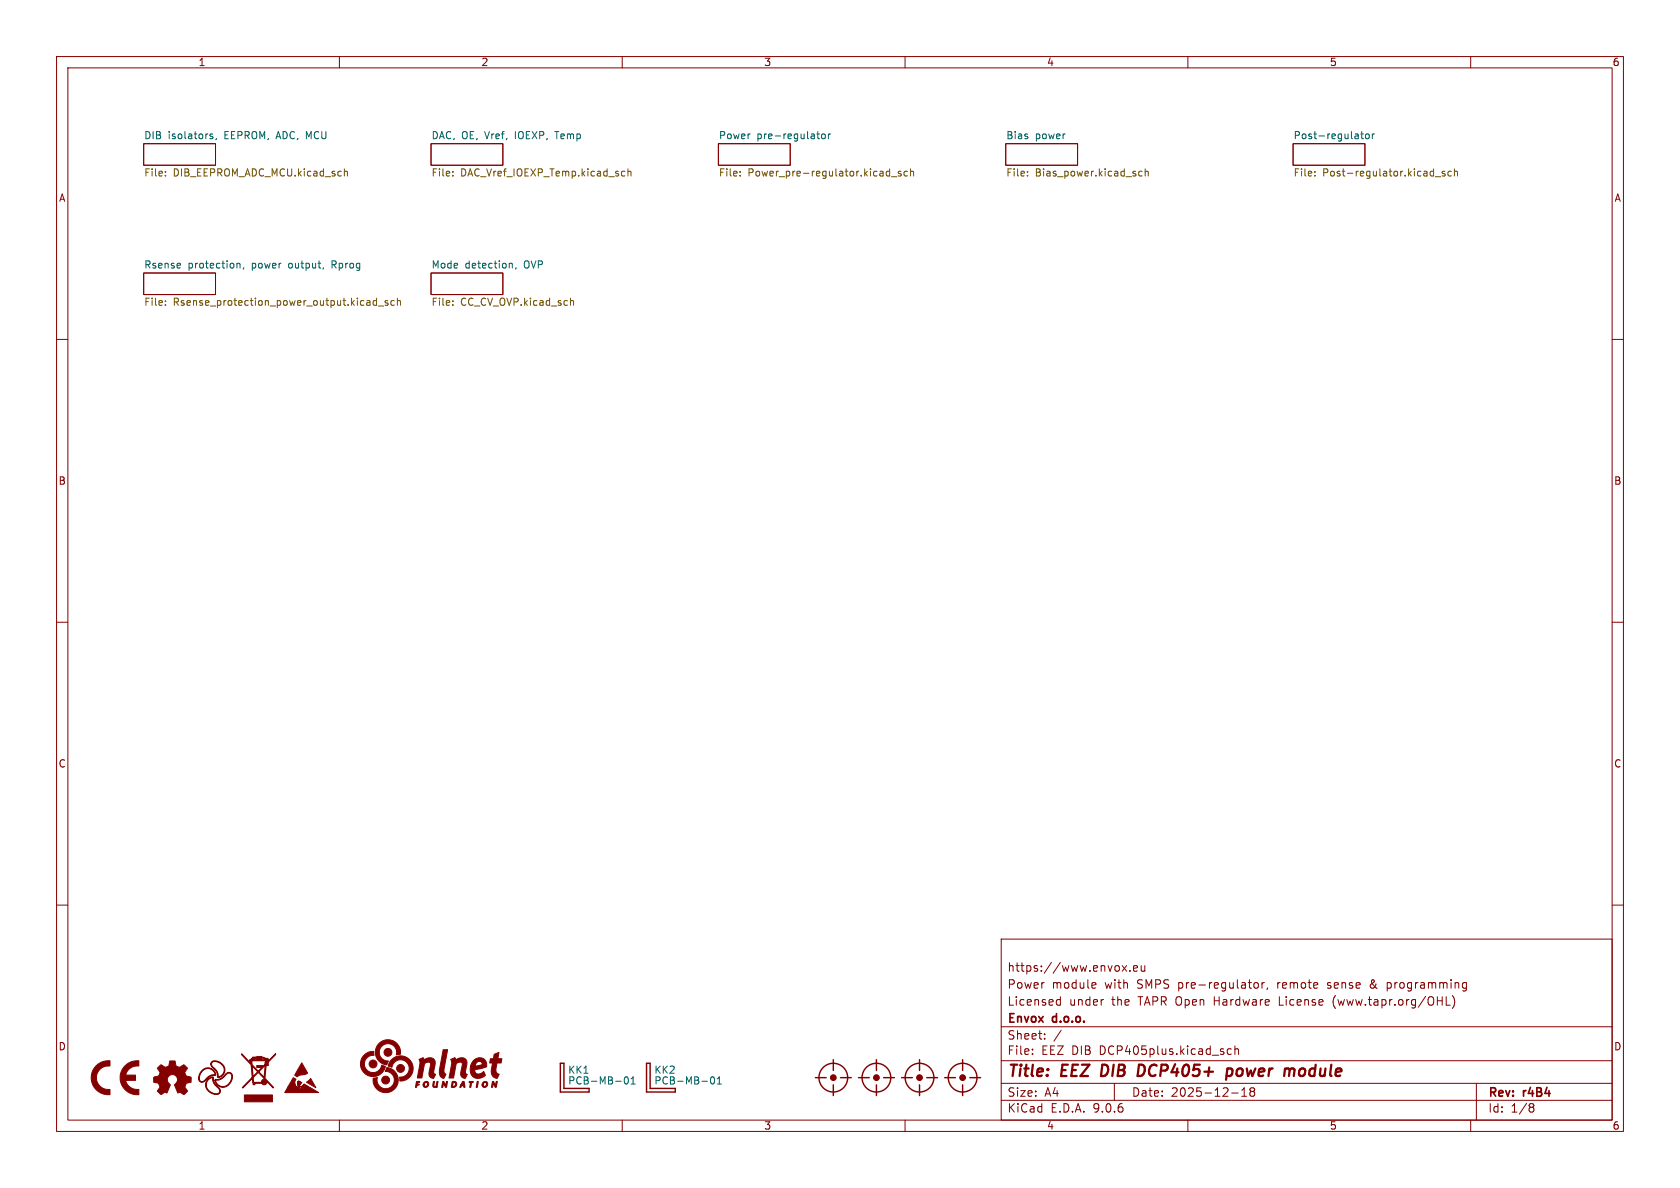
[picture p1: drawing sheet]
<svg xmlns="http://www.w3.org/2000/svg" width="297mm" height="210mm" viewBox="0 0 297 210" stroke-linecap="round" stroke-linejoin="round" font-family="sans-serif">
<g fill="none" stroke="#840000" stroke-width=".18">
<path d="M10 10h277v190h-277zM12 12h273v186h-273zM60 10v2M110 10v2M160 10v2M210 10v2M260 10v2M25.4 25.4h12.7v3.8h-12.7zM76.2 25.4h12.7v3.8h-12.7zM127 25.4h12.7v3.8h-12.7zM177.8 25.4h12.7v3.8h-12.7zM228.6 25.4h12.7v3.8h-12.7z"/>
<path d="M25.4 48.3h12.7v3.8h-12.7zM76.2 48.3h12.7v3.8h-12.7zM10 60h2M285 60h2M10 110h2M285 110h2M10 160h2M177 166h108v32h-108zM186.9 177.6h.6M186.9 176.8h.6M187.5 176.2v1.5M193.2 173.7l.5 .1v.3l-.7 .1"/>
<path d="M193.7 174.6l-.5 .1M195 176.7h.1M198.4 170.7l.8 1M199.2 170.7l-.8 1M199.7 171.6v.1M200.4 171.2l.7-.1-.1-.3-.4-.1-.2 .2 .1 .7h.5M201.7 170.7l.1 .9 .4 .1 .2-.1M202.4 170.7v1M221.8 173.8l.4-.1 .3 .3v.4l-.3 .3-.4-.1-.1-.2v-.4zM223.1 173.7v1M223.5 173.7l-.3 .1-.1 .2M224.1 174.6l-.1 .3"/>
<path d="M235.7 176.6v1M242.3 174.1v.5M245.2 174.6l.5 .1M245.2 173.7v1.5M245.7 173.7l-.5 .1M255.7 176.2v1.5h.7M256.8 176.1a1.74 1.74 0 0 1-.1 2.2M258.8 173.7l.4 .1M259.2 174.6l-.4 .1M259.2 173.7v1.2l-.2 .3M285 160h2M60 198v2"/>
<path d="M110 198v2M160 198v2M177 194.5h108M177 191.5h108M177 187.5h108M177 181.5h108M182.5 186.3v.1M182.5 185.5v.1M184.7 183.6v.1M184.7 182.8v.1M187.6 182.1l-1.3 2M197 191.5v3"/>
<path d="M210 198v2M217.7 185.5l-.5-.1-.2 .3v.4l.1 .2h.6M217.7 193.2h1.2M218.3 185.5l.2-.1 .4 .1 .1 .9M218.3 184.9v1.5M219.5 193.8h.9M219.5 192.7l.5-.4v1.5M221 192.4v.3l.2 .2M221.2 192.9l-.2 .3v.5l.2 .1 .5-.1 .1-.2-.1-.4-.2-.2M221.2 192.9h.3M221.7 192.4l.1 .3-.3 .2M260 198v2"/>
<path d="M261 191.5v6.5M270.6 195.1l.4 .1 .2 .2-.3 .3M270.6 195.7h.3M270.9 195.7l.2 .2 .1 .4-.2 .2-.4 .1"/>
</g>
<path d="M194.9 188.2l-.3 2h.5M201.4 188.2l.7 .1M202.1 189.9l-.5 .3h-.5M217 189l.2-.1 .5 .1 .2 .3-.1 .5a.66 .66 0 0 1-1 .3M217 188.9l-.3 2M228.6 188.9l.3 .3-.2 1" fill="none" stroke="#840000" stroke-width=".4"/>
<g fill="none" stroke="#725600" stroke-width=".18">
<path d="M29.2 30.3v.2M29.2 31v.1M60.9 30.4l.2-.1h.3v.8M60.9 29.8v1.3M80 31v.1M80 30.3v.2M110.1 30.3h.4M110.5 31.1h-.4M111 30.4l.2-.1h.3l.1 .8M111 29.8v1.3M130.8 31v.1M130.8 30.3v.2"/>
<path d="M157.2 30.3h.1M157.3 29.8v1.3M157.3 31.1h-.1M157.6 31.2h.9M159.3 30.3h-.3l-.2 .2v.1l.5 .2v.3h-.5M160.4 30.3h-.3l-.3 .2 .1 .6h.5M161 30.4l.1-.1h.4v.8M161 29.8v1.3M181.6 31v.1M181.6 30.3v.2M201.9 30.3h-.4l-.2 .2 .1 .6h.5M202.5 30.4l.1-.1h.3l.1 .8"/>
<path d="M202.5 29.8v1.3M232.4 31v.1M232.4 30.3v.2M253.7 31.2h1M255.4 30.3h-.3l-.2 .2 .1 .1 .4 .2v.3h-.5M256.6 30.3h-.4l-.2 .2 .1 .6h.5M257.1 30.4l.2-.1h.3l.1 .8M257.1 29.8v1.3M29.2 53.9v.1M29.2 53.2v.1M66.6 52.7v1.3M66.6 53.2l-.4-.1-.2 .3 .1 .5h.5"/>
<path d="M66.9 54.1h.9M68.6 53.2l-.3-.1-.2 .2v.2l.5 .1v.3h-.5M69.7 53.2l-.4-.1-.2 .3 .1 .5h.5M70.3 53.3l.1-.2 .3 .1 .1 .8M70.3 52.7v1.3M80 53.2v.1M80 53.9v.1M100.9 53.2h.4l.1 .8"/>
</g>
<g fill="none" stroke="#006464" stroke-width=".18">
<path d="M37.2 24l.5 .3-.1 .2h-.4M37.2 23.7h.4M38.3 24.5l-.2 .2M144.4 23.7h.5M144.6 23.3v1l.3 .2M145.3 23.8l.2-.1 .3 .1 .1 .5-.1 .2h-.3l-.2-.1zM146.5 23.7v.8M146.8 23.7l-.3 .2M240.6 23.7h.4M240.7 23.3v1l.3 .2M241.5 23.8l.1-.1 .4 .1 .1 .5-.2 .2h-.3l-.1-.1zM242.6 23.7v.8"/>
<path d="M243 23.7l-.4 .2M41.9 46.7l.2-.2 .3 .1v.8M43.1 47.3l-.1 .3M57.2 47.3l-.1 .2M90.2 46.5l.4 .2v.7M91.2 47.3l-.1 .3M110.5 190.5l.2-.1a.68 .68 0 0 1 .4 .6 .68 .68 0 0 1-.4 .6l-.2-.1-.1-.4zM111.6 191.6h.7M111.6 190.7l.3-.3v1.2M125.7 190.5l.2-.1a.68 .68 0 0 1 .4 .6 .68 .68 0 0 1-.4 .6l-.2-.1-.1-.4zM126.8 191.6h.7M126.8 190.7l.4-.3v1.2"/>
</g>
<g fill="none" stroke="#840000" stroke-width=".25">
<path d="M99.1 188h.6v4.4h4.4v.6h-5zM114.3 188h.6v4.4h4.5v.6h-5.1zM144.1 190.5h1.9M147.3 187.3v1.9M147.3 191.8v1.9M148.6 190.5h1.9M151.8 190.5h1.9M154.9 187.3v1.9M154.9 191.8v1.9M156.2 190.5h1.9M159.4 190.5h1.9M162.6 187.3v1.9"/>
<path d="M162.6 191.8v1.9M163.8 190.5h1.9M167 190.5h1.9M170.2 187.3v1.9M170.2 191.8v1.9M171.4 190.5h2"/>
<circle cx="147.3" cy="190.5" r="2.54"/>
<circle cx="154.9" cy="190.5" r="2.54"/>
<circle cx="162.6" cy="190.5" r="2.54"/>
<circle cx="170.2" cy="190.5" r="2.54"/>
</g>
<g fill="#840000" stroke="#840000" stroke-width=".18">
<path d="M53.3 187.9l1.1 1.8a1.12 1.12 0 0 1-1.2 .3l-.1 .1a.63 .63 0 0 1-1 0z"/>
<path d="M51.8 190.5l.5 .3-.2 .6 .2 .6 .2 .2 .1 .3 .4-.1 .1 .1 .2-.2a.18 .18 0 0 0 .2 .2 .18 .18 0 0 0 .1-.2 .18 .18 0 0 0-.2-.2l-.1 .2a.15 .15 0 0 0-.1-.2 .15 .15 0 0 0-.2 .1v.2h-.3l-.1-.7v-.4l.2-.2-.1 .6 .1 .3 .1-.1-.1-.4 .1-.4v.1a.2 .2 0 0 0-.1 .3 .2 .2 0 0 0 .2 .1v-.4l.1 .3v-.2l.3 .1a.95 .95 0 0 0-.5 .9l.2-.2 .3-.1a.18 .18 0 0 0 .2 .2 .18 .18 0 0 0 .2-.2 .18 .18 0 0 0-.2-.2l-.2 .2 .4-.4 2.5 1.5h-6l.6-1h1.4l.2 .3a.19 .19 0 0 0 0-.2 .19 .19 0 0 0-.2-.1h-1.4z"/>
<path d="M54.2 191.3l.7-.7 1 1.7z"/>
<path d="M28.1 188.5a.39 .39 0 0 1 .3-.3 .39 .39 0 0 1 .4 .2 .64 .64 0 0 0 .7 .2 .64 .64 0 0 0 .4-.6l.1-.5h.9l.1 .5a.69 .69 0 0 0 .5 .6 .69 .69 0 0 0 .8-.3l.2-.1 .7 .6-.3 .4a.67 .67 0 0 0-.1 .8 .67 .67 0 0 0 .7 .3l.3 .2v.8l-.3 .1a.72 .72 0 0 0-.8 .8l.5 .7-.3 .3a.41 .41 0 0 1-.3 .3 .41 .41 0 0 1-.4-.2l-.4-.2-.4 .1-.6-1.4a.95 .95 0 0 0 .4-1.5 .95 .95 0 0 0-1.5 0 .95 .95 0 0 0 .4 1.5l-.6 1.4a.6 .6 0 0 0-.9 .2l-.2 .1-.6-.6 .5-.7a.7 .7 0 0 0-.7-.8l-.4-.1v-.8l.2-.1a.7 .7 0 0 0 .7-.4 .7 .7 0 0 0-.1-.8l-.2-.4z"/>
<path d="M64.3 186.6l.6-.5 .7-.2a.35 .35 0 0 1 .5 0 .35 .35 0 0 1 0 .5v.2a1.54 1.54 0 0 0-1.7 1.3 1.54 1.54 0 0 0 1.4 1.7 1.54 1.54 0 0 0 1.7-1.3l.6 .2a2.19 2.19 0 0 1-3.2 1.6 2.19 2.19 0 0 1-.6-3.5z"/>
<path d="M66 190.6l.7-.1a1.53 1.53 0 0 0 1.2 1.9 1.53 1.53 0 0 0 1.8-1.4 1.53 1.53 0 0 0-1.6-1.6v-.1a.51 .51 0 0 1 .4-.6 2.23 2.23 0 0 1 1.9 2.6 2.23 2.23 0 0 1-2.6 1.8 2.23 2.23 0 0 1-1.8-2.5z"/>
<path d="M67.1 184.4a2.23 2.23 0 0 1 2.5-.3 2.23 2.23 0 0 1 1.2 2.3l-.7 .1a1.53 1.53 0 0 0-1.2-2 1.53 1.53 0 0 0-1.8 1.4 1.53 1.53 0 0 0 1.6 1.7l-.3 .6a2.16 2.16 0 0 1-1.9-1.5 2.16 2.16 0 0 1 .6-2.3z"/>
<path d="M69.3 187.2a2.23 2.23 0 0 1 3.6 .9 2.23 2.23 0 0 1-2.2 3l-.1-.7a1.54 1.54 0 0 0 1.7-1.3 1.54 1.54 0 0 0-1.3-1.7 1.54 1.54 0 0 0-1.7 1.3l-.7-.3 .3-.6z"/>
<path d="M73.6 191.2h.6v.2h-.4v.2h.3v.2h-.4l-.1 .4h-.1z"/>
<path d="M75 191.3a.52 .52 0 0 1 .7 .1 .52 .52 0 0 1-.1 .7 .52 .52 0 0 1-.7 0l-.1-.3h.2a.29 .29 0 0 0 .4 .2 .29 .29 0 0 0 .1-.4 .29 .29 0 0 0-.4-.1l-.1 .3h-.2z"/>
<path d="M74.1 187.3l.2-.1a.34 .34 0 0 1 .3-.2 .34 .34 0 0 1 .3 .2l.1 .1a1.15 1.15 0 0 1 1.9 .5l-.2 1.5a.47 .47 0 0 0 .3 .6v.1a.62 .62 0 0 1-.5 .6 1.15 1.15 0 0 1-.5-1.7 .92 .92 0 0 0-.1-1.1h-.1a.74 .74 0 0 0-.9 .9l-.3 1.9h-.8l.2-1.4a2.47 2.47 0 0 0 .1-1.9z"/>
<path d="M76.6 191.2h.2a.57 .57 0 0 0 .1 .8l.2-.1 .1-.7h.2l-.1 1h-.2a.42 .42 0 0 1-.6-.2z"/>
<path d="M78.3 185.6h.8l-.5 2.8a1.19 1.19 0 0 0 .2 1.5l-.1 .3a.41 .41 0 0 1-.3 .5 .41 .41 0 0 1-.5-.4 4.1 4.1 0 0 1 0-2.6z"/>
<path d="M78.3 191.2h.1l.4 .7 .1-.7h.2l-.2 1h-.1l-.4-.7-.1 .7h-.2z"/>
<path d="M79.9 191.2a.56 .56 0 0 1 .8 .6 .56 .56 0 0 1-.9 .3l.2-.1a.36 .36 0 0 0 .5-.2 .36 .36 0 0 0-.4-.4l-.1 .6h-.2z"/>
<path d="M81.8 191.2h.2l.2 1a.14 .14 0 0 1-.2 0 .14 .14 0 0 1 0-.2l-.4-.1-.1 .3h-.2a.48 .48 0 0 1 .6-.4v-.4l-.2 .4h-.2z"/>
<path d="M79.7 187.3l.2-.1a.34 .34 0 0 1 .3-.2 .34 .34 0 0 1 .3 .2l.1 .1a1.11 1.11 0 0 1 1.2-.3 1.11 1.11 0 0 1 .7 .9l-.2 1.3a.5 .5 0 0 0 .3 .7v.1a.61 .61 0 0 1-.5 .6 1.1 1.1 0 0 1-.5-1.5l.1-.7a.49 .49 0 0 0-.1-.6 .49 .49 0 0 0-.7 .1h-.1a1.38 1.38 0 0 0-.3 1.2l-.3 1.5h-.8l.3-1.7a2.04 2.04 0 0 0 0-1.6z"/>
<path d="M83 191.2h.7l-.1 .2h-.2l-.2 .8h-.2l.2-.8h-.3z"/>
<path d="M84.4 191.2h.2l-.1 .1-.1 .9h-.2z"/>
<path d="M83.7 187.5a1.28 1.28 0 0 1 1.6-.4 1.28 1.28 0 0 1 .7 1.5l-2 .5a.59 .59 0 0 0 .2 .7 .59 .59 0 0 0 .7 0l.6-.4 .3 .7a1.55 1.55 0 0 1-2 .4 1.55 1.55 0 0 1-.6-2l1.5-.2a.35 .35 0 0 0 .4 0 .35 .35 0 0 0 .1-.4 .71 .71 0 0 0-.8-.2 .71 .71 0 0 0-.4 .8h-.8z"/>
<path d="M85.4 191.4a.52 .52 0 0 1 .7 0 .52 .52 0 0 1-.1 .8 .52 .52 0 0 1-.7-.2l-.1-.2h.2a.31 .31 0 0 0 .5 .2 .31 .31 0 0 0 .1-.5 .31 .31 0 0 0-.5 .1l-.1 .2h-.2z"/>
<path d="M87.1 191.2h.1l.4 .7 .1-.7h.2v.2a.74 .74 0 0 1-.3 .8l-.4-.7-.1 .7h-.2z"/>
<path d="M87.4 186.4l.8-.4-.2 1.1 .7 .1-.1 .7h-.7l-.2 .8a.79 .79 0 0 0 .5 1.2l-.1 .3a.41 .41 0 0 1-.3 .5 .41 .41 0 0 1-.5-.2 2.22 2.22 0 0 1-.3-2.2l.1-.4h-.5l.1-.6v-.1l.5-.1z"/>
<path d="M35.8 189.2a1.35 1.35 0 0 1 1.4-.4 1.35 1.35 0 0 1 .9 1.3 2.25 2.25 0 0 0-2 1.1 .62 .62 0 0 1-.6 .1 .62 .62 0 0 1-.4-.6h.1a.6 .6 0 0 0 .6 .5 .6 .6 0 0 0 .6-.5 2.16 2.16 0 0 1 1.6-.8 1.36 1.36 0 0 0-1.3-1 1.36 1.36 0 0 0-1.3 1.1l-.2 .7h-.1a2.05 2.05 0 0 1 .7-1.5z"/>
<path d="M36.8 190.7l.5-.3h.4a2.34 2.34 0 0 0 1.1 2 .72 .72 0 0 1 0 .9 .72 .72 0 0 1-1 .1 1.85 1.85 0 0 1-1.5-1.5h.2a1.71 1.71 0 0 0 2.2 1.3l.1-.1a1.42 1.42 0 0 0-.8-1.3 1.86 1.86 0 0 1-.4-1.3h-.2a1.37 1.37 0 0 0-.9 1.4h-.2l.1-.6z"/>
<path d="M37.4 187.7l.3-.2a1.76 1.76 0 0 1 2 2.1 .97 .97 0 0 1-1.3 .8 1.82 1.82 0 0 0-.9-1.8l-.2-.5h.1v.2a3.6 3.6 0 0 1 1.2 1.8v.2a1.26 1.26 0 0 0 1-1.2 1.26 1.26 0 0 0-.9-1.3 .8 .8 0 0 0-1.3 .3h-.1z"/>
<path d="M38 190.9a2.29 2.29 0 0 0 2-1.2 .72 .72 0 0 1 1 .1 .72 .72 0 0 1 0 1 1.57 1.57 0 0 1-1.1 1.3 1.57 1.57 0 0 1-1.7-.6l-.1-.1a.23 .23 0 0 1-.1-.2 .23 .23 0 0 1 .1-.2 1.4 1.4 0 0 0 1.4 1.1 1.4 1.4 0 0 0 1.3-1.2 .73 .73 0 0 0-.4-1.2l-.2 .1a2.71 2.71 0 0 1-1.9 1.2h-.3z"/>
<path d="M16.9 188.5a3.1 3.1 0 0 1 2.5-1v.9a2.1 2.1 0 0 0-2.3 2.1 2.1 2.1 0 0 0 2.3 2.1v.9a3 3 0 0 1-3-1.6 3 3 0 0 1 .5-3.4z"/>
<path d="M22.1 188.4a3.1 3.1 0 0 1 2.4-.9v.9a2.12 2.12 0 0 0-2.3 1.6h1.8v1h-1.8a2.12 2.12 0 0 0 2.3 1.6v.9a3 3 0 0 1-3-1.7 3 3 0 0 1 .6-3.4z"/>
<path d="M42.7 186.3l1.7 1.7-.1-.5h.2l.1 .7 1.1 1.2 .6-.7h-.9v-.3h1l.1 .1a.64 .64 0 0 1 .8-.3v-.3l-.2 .3h-.3l.2-.7h-2.9v-.2h2.8l-.6-.3v.2h-.9v-.2l-.4 .1v.2h-.3v-.1l-.4 .1 .3-.3h1.5h-1.5l.1-.1 1.6-.1 .7 .3a.29 .29 0 0 1 .4 .1 .29 .29 0 0 1-.3 .4l.1 .2 1.5-1.6v.2l-1.3 1.4v.6h-.4l-.1 1.5a.87 .87 0 0 0 .4 1.2l1.1 1.1-.1 .1-1.1-1.1v.1a.58 .58 0 0 1-.5 .4 .58 .58 0 0 1-.5-.2h-1.1v.3h-.4l-.1-1.1-1.7 1.6h-.1l1.8-1.8h.2v.8h1.7a.25 .25 0 0 0 .3 .2 .25 .25 0 0 0 0-.4 .25 .25 0 0 0-.3 .1l-.3 .1v-.2l.5-.5-1-1-.9 .9h-.2l-.2-2.1h.2l.1 1.9 .8-.8h.3l.9 .9 .2-2-1.1 1.1h-.3l-.9-1-.2-.1v-.2l-1.7-1.7z"/>
<path d="M43.2 193.6h5v1.2h-5z"/>
<circle cx="154.9" cy="190.5" r=".51"/>
<circle cx="162.6" cy="190.5" r=".51"/>
<circle cx="147.3" cy="190.5" r=".51"/>
<circle cx="170.2" cy="190.5" r=".51"/>
<circle cx="65.9" cy="188.1" r=".69"/>
<circle cx="68.2" cy="190.9" r=".7"/>
<circle cx="68.6" cy="186" r=".69"/>
<circle cx="70.8" cy="188.9" r=".69"/>
<circle cx="46.7" cy="191.3" r=".17"/>
</g>
<g font-size="2.8" fill="#840000">
<text x="178" y="190.9">Title:</text>
<text x="187.7" y="190.9">EEZ</text>
<text x="195.5" y="190.9">DIB</text>
<text x="202.8" y="190.9">DCP405+</text>
<text x="219.3" y="190.9">power</text>
<text x="230.3" y="190.9">module</text>
</g>
<g font-size="2.1" fill="#840000">
<text x="178" y="172">https://www.envox.eu</text>
<text x="178" y="178">Licensed</text>
<text x="178" y="175">Power</text>
<text x="185.9" y="175">module</text>
<text x="189" y="178">under</text>
<text x="195.4" y="175">with</text>
<text x="196.6" y="178">the</text>
<text x="201.2" y="175">SMPS pre-regulator,</text>
<text x="201.4" y="178">TAPR Open</text>
<text x="215" y="178">Hardware</text>
<text x="226.2" y="175">remote</text>
<text x="226.7" y="178">License</text>
<text x="235.2" y="175">sense</text>
<text x="236.3" y="178">(www.tapr.org/OHL)</text>
<text x="242.9" y="175">&amp;</text>
<text x="246" y="175">programming</text>
<text x="178" y="184">Sheet:</text>
<text x="178" y="181.2">Envox</text>
<text x="186.2" y="181.2">d.o.o.</text>
<text x="178" y="186.7">File:</text>
<text x="184.1" y="186.7">EEZ DIB</text>
<text x="194.5" y="186.7">DCP405plus.kicad_sch</text>
<text x="178" y="196.9">KiCad</text>
<text x="178" y="194.1">Size:</text>
<text x="184.7" y="194.1">A4</text>
<text x="185.7" y="196.9">E.D.A.</text>
<text x="193.3" y="196.9">9.0.6</text>
<text x="200" y="194.1">Date:</text>
<text x="207" y="194.1">2025-12-18</text>
<text x="263" y="194.3">Rev:</text>
<text x="263" y="196.9">Id:</text>
<text x="267.1" y="196.9">1/8</text>
<text x="269.4" y="194.3">r4B4</text>
</g>
<g font-size="1.8" fill="#840000">
<text x="35" y="11.9">1</text>
<text x="85" y="11.9">2</text>
<text x="135" y="11.9">3</text>
<text x="185" y="11.9">4</text>
<text x="235" y="11.9">5</text>
<text x="285" y="11.9">6</text>
<text x="10.3" y="35.9">A</text>
<text x="285.3" y="35.9">A</text>
<text x="10.3" y="85.9">B</text>
<text x="285.3" y="85.9">B</text>
<text x="10.3" y="135.9">C</text>
<text x="285.3" y="135.9">C</text>
<text x="10.3" y="185.9">D</text>
<text x="285.3" y="185.9">D</text>
<text x="35" y="199.9">1</text>
<text x="85" y="199.9">2</text>
<text x="135" y="199.9">3</text>
<text x="185" y="199.9">4</text>
<text x="235" y="199.9">5</text>
<text x="285" y="199.9">6</text>
</g>
<g font-size="1.8" fill="#006464">
<text x="25.4" y="24.7">DIB</text>
<text x="29.7" y="24.7">isolators,</text>
<text x="39.8" y="24.7">EEPROM, ADC, MCU</text>
<text x="76.2" y="24.7">DAC, OE, Vref,</text>
<text x="91.3" y="24.7">IOEXP,</text>
<text x="98.7" y="24.7">Temp</text>
<text x="127" y="24.7">Power</text>
<text x="133.8" y="24.7">pre-regulator</text>
<text x="177.8" y="24.7">Bias</text>
<text x="183" y="24.7">power</text>
<text x="228.6" y="24.7">Post-regulator</text>
<text x="25.4" y="47.5">Rsense</text>
<text x="33.2" y="47.5">protection,</text>
<text x="44.6" y="47.5">power</text>
<text x="51.3" y="47.5">output,</text>
<text x="59.1" y="47.5">Rprog</text>
<text x="76.2" y="47.5">Mode</text>
<text x="82.2" y="47.5">detection,</text>
<text x="92.8" y="47.5">OVP</text>
<text x="100.3" y="190">KK1</text>
<text x="100.3" y="191.9">PCB-MB-01</text>
<text x="115.6" y="190">KK2</text>
<text x="115.6" y="191.9">PCB-MB-01</text>
</g>
<g font-size="1.8" fill="#725600">
<text x="25.4" y="31.5">File:</text>
<text x="30.6" y="31.5">DIB_EEPROM_ADC_MCU.kicad_sch</text>
<text x="76.2" y="31.5">File:</text>
<text x="81.4" y="31.5">DAC_Vref_IOEXP_Temp.kicad_sch</text>
<text x="127" y="31.5">File:</text>
<text x="132.2" y="31.5">Power_pre-regulator.kicad_sch</text>
<text x="177.8" y="31.5">File:</text>
<text x="183" y="31.5">Bias_power.kicad_sch</text>
<text x="228.6" y="31.5">File:</text>
<text x="233.8" y="31.5">Post-regulator.kicad_sch</text>
<text x="25.4" y="54.4">File:</text>
<text x="30.6" y="54.4">Rsense_protection_power_output.kicad_sch</text>
<text x="76.2" y="54.4">File:</text>
<text x="81.4" y="54.4">CC_CV_OVP.kicad_sch</text>
</g>
</svg>
